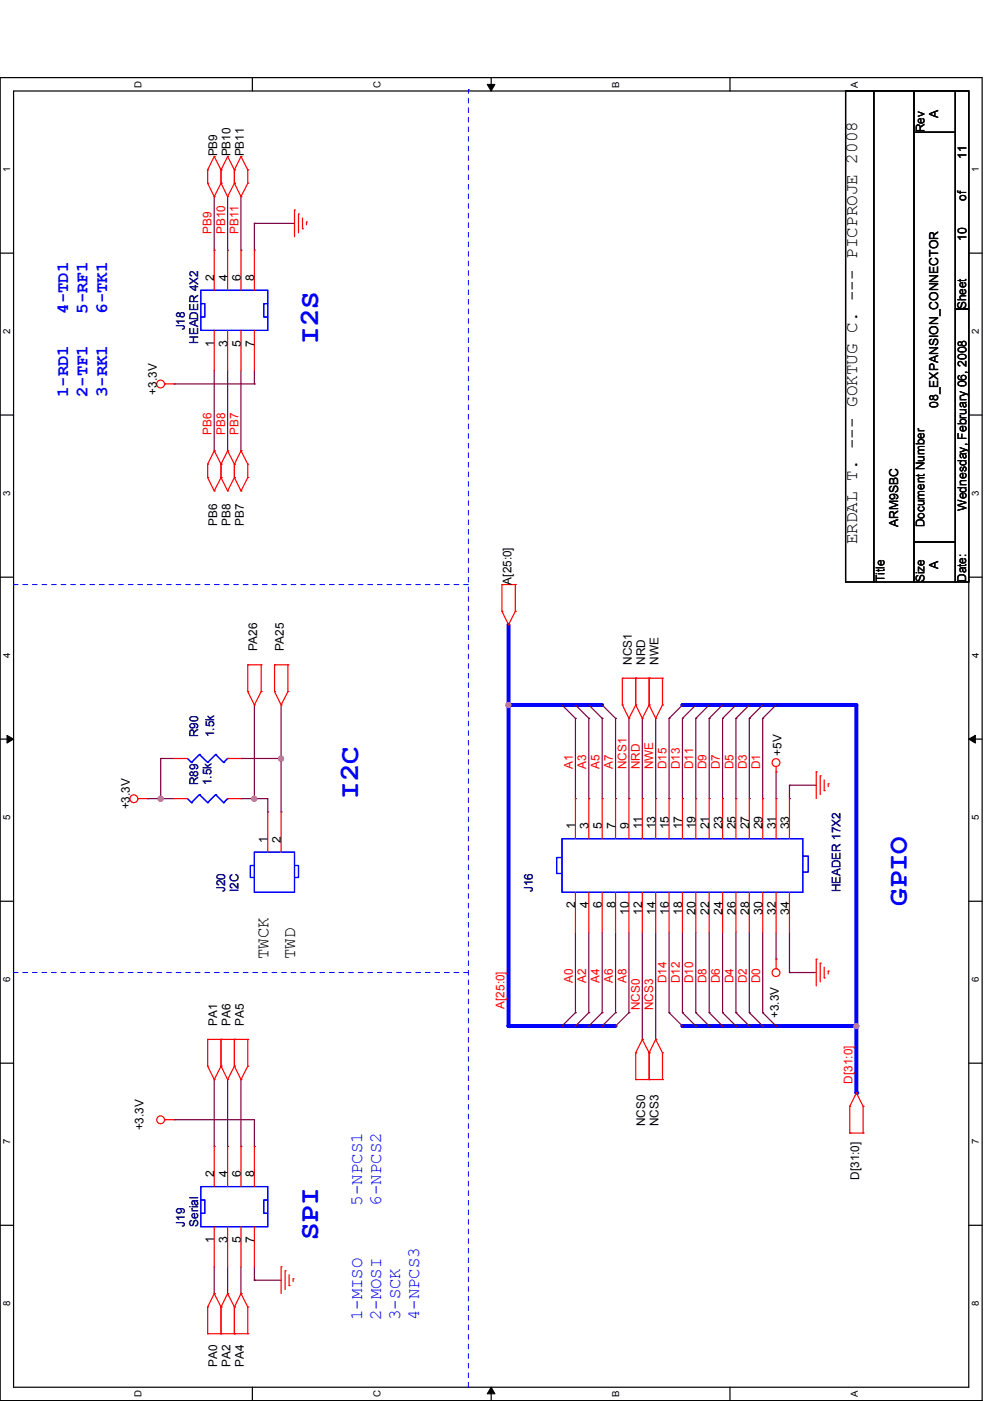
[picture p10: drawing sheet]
<svg xmlns="http://www.w3.org/2000/svg" width="210mm" height="297mm" viewBox="0 0 210 297" stroke-linecap="round" stroke-linejoin="round" font-family="sans-serif">
<path d="M0 16.5h208.2v280.5h-208.2zM2.9 19.3h202.5v274.8h-202.5z" fill="none" stroke="#000" stroke-width=".25"/>
<g fill="#fff">
<path d="M.3 275.9h2.3v1.1h-2.3z"/>
<path d="M205.7 275.9h2.2v1.1h-2.2z"/>
</g>
<path d="M0 259.8h2.9M205.4 259.8h2.8" fill="none" stroke="#000" stroke-width=".25"/>
<g fill="#fff">
<path d="M.3 241.5h2.3v1.1h-2.3z"/>
<path d="M205.7 241.5h2.2v1.1h-2.2z"/>
</g>
<path d="M0 225.4h2.9M205.4 225.4h2.8" fill="none" stroke="#000" stroke-width=".25"/>
<g fill="#fff">
<path d="M.3 207.2h2.3v1.1h-2.3z"/>
<path d="M205.7 207.2h2.2v1.1h-2.2z"/>
</g>
<path d="M0 191.1h2.9M205.4 191.1h2.8" fill="none" stroke="#000" stroke-width=".25"/>
<g fill="#fff">
<path d="M.3 172.8h2.3v1.1h-2.3z"/>
<path d="M205.7 172.8h2.2v1.1h-2.2z"/>
</g>
<path d="M0 156.7h2.9M205.4 156.7h2.8" fill="none" stroke="#000" stroke-width=".25"/>
<path d="M1.5 155.9l1.4 .8-1.4 .9zM205.4 156.7l1.4-.8v1.7z" fill="#000"/>
<path d="M1.5 155.9l1.4 .8-1.4 .9zM205.4 156.7l1.4-.8v1.7z" fill="none" stroke="#000" stroke-width=".21"/>
<g fill="#fff">
<path d="M.3 138.5h2.3v1.1h-2.3z"/>
<path d="M205.7 138.5h2.2v1.1h-2.2z"/>
</g>
<path d="M0 122.4h2.9M205.4 122.4h2.8" fill="none" stroke="#000" stroke-width=".25"/>
<g fill="#fff">
<path d="M.3 104.1h2.3v1.1h-2.3z"/>
<path d="M205.7 104.1h2.2v1.1h-2.2z"/>
</g>
<path d="M0 88h2.9M205.4 88h2.8" fill="none" stroke="#000" stroke-width=".25"/>
<g fill="#fff">
<path d="M.3 69.8h2.3v1.1h-2.3z"/>
<path d="M205.7 69.8h2.2v1.1h-2.2z"/>
</g>
<path d="M0 53.7h2.9M205.4 53.7h2.8" fill="none" stroke="#000" stroke-width=".25"/>
<g fill="#fff">
<path d="M.3 35.4h2.3v1.1h-2.3z"/>
<path d="M205.7 35.4h2.2v1.1h-2.2z"/>
<path d="M28.2 294.8h2.2v1.4h-2.2z"/>
<path d="M28.2 17.1h2.2v1.5h-2.2z"/>
<path d="M78.8 294.8h2.3v1.4h-2.3z"/>
<path d="M78.8 17.1h2.3v1.5h-2.3z"/>
</g>
<path d="M53.5 16.5v2.8M53.5 294.1v2.9" fill="none" stroke="#000" stroke-width=".25"/>
<g fill="#fff">
<path d="M129.5 294.9h2.2v1.3h-2.2z"/>
<path d="M129.5 17.3h2.2v1.3h-2.2z"/>
</g>
<path d="M104.1 16.5v2.8M104.1 294.1v2.9" fill="none" stroke="#000" stroke-width=".25"/>
<path d="M103.3 17.9h1.6l-.8 1.4zM104.1 294.1l.8 1.4h-1.6z" fill="#000"/>
<path d="M103.3 17.9h1.6l-.8 1.4zM104.1 294.1l.8 1.4h-1.6z" fill="none" stroke="#000" stroke-width=".21"/>
<g fill="#fff">
<path d="M180.1 294.9h2.2v1.3h-2.2z"/>
<path d="M180.1 17.3h2.2v1.3h-2.2z"/>
</g>
<path d="M154.8 16.5v2.8M154.8 294.1v2.9" fill="none" stroke="#000" stroke-width=".25"/>
<g fill="none" stroke="#800040" stroke-width=".25">
<path d="M34.1 169.3h.1M34.1 169.3h2.8M36.9 237.4h.1M36.9 237.4h17v5.7M45.4 228.9v14.2M48.3 228.9v14.2M51.1 228.9v14.2M45.4 243.1h.1M48.3 243.1h.1M51.1 243.1h.1M53.9 243.1h.1M45.4 274.3h.1"/>
<path d="M45.4 268.6v5.7M48.3 274.3h.1M48.3 268.6v5.7M51.1 274.3h.1M51.1 268.6v5.7M53.9 271.4h.1M53.9 268.6v2.8M53.9 271.4h5.7"/>
</g>
<circle cx="34.1" cy="169.4" r=".54" fill="#f0f"/>
<circle cx="34.1" cy="169.4" r=".54" fill="none" stroke="#f0f" stroke-width=".25"/>
<path d="M59.6 149.5v11.3M59.6 160.8h.1" fill="none" stroke="#800040" stroke-width=".25"/>
<circle cx="59.6" cy="160.8" r=".54" fill="#f0f"/>
<circle cx="59.6" cy="160.8" r=".54" fill="none" stroke="#f0f" stroke-width=".25"/>
<g fill="none" stroke="#800040" stroke-width=".25">
<path d="M45.4 53h.1M45.4 41.7v11.3M48.3 53h.1M48.3 41.7v11.3M53.9 47.4h.1M53.9 53h.1M53.9 47.4v5.6M53.9 47.4h8.5M45.4 78.6v17M48.3 78.6v17M51.1 78.6v17M53.9 78.6v2.8"/>
<path d="M36.9 81.4h.1M36.9 81.4h17M45.4 95.6h.1M48.3 95.6h.1M51.1 95.6h.1M53.9 81.4h.1M53.9 149.5v19.8M31.2 169.3h.1M31.2 169.3h2.9M34.1 160.8h.1M34.1 169.3h.1M34.1 160.8h2.8"/>
<path d="M34.1 160.8v8.5M51.1 160.8h.1M51.1 169.3h.1M51.1 169.3h5.7v2.9M51.1 160.8h8.5v11.4M53.9 169.3h.1M56.8 172.2h.1M59.6 172.2h.1"/>
</g>
<circle cx="53.9" cy="169.4" r=".54" fill="#f0f"/>
<circle cx="53.9" cy="169.4" r=".54" fill="none" stroke="#f0f" stroke-width=".25"/>
<path d="M51.1 53h.1M51.1 41.7v11.3" fill="none" stroke="#800040" stroke-width=".25"/>
<path d="M107.8 217.5h11.4" fill="none" stroke="#00f" stroke-width=".85"/>
<circle cx="107.8" cy="217.5" r=".42" fill="#00f"/>
<path d="M124.8 149.5h2.9" fill="none" stroke="#00f" stroke-width=".85"/>
<circle cx="124.8" cy="149.5" r=".42" fill="#00f"/>
<path d="M122 149.5h2.8" fill="none" stroke="#00f" stroke-width=".85"/>
<circle cx="122" cy="149.5" r=".42" fill="#00f"/>
<path d="M119.2 149.5h2.8" fill="none" stroke="#00f" stroke-width=".85"/>
<circle cx="119.2" cy="149.5" r=".42" fill="#00f"/>
<path d="M147.5 217.5h2.9" fill="none" stroke="#00f" stroke-width=".85"/>
<circle cx="147.5" cy="217.5" r=".42" fill="#00f"/>
<path d="M153.2 217.5h2.8" fill="none" stroke="#00f" stroke-width=".85"/>
<circle cx="153.2" cy="217.5" r=".42" fill="#00f"/>
<path d="M150.4 217.5h2.8" fill="none" stroke="#00f" stroke-width=".85"/>
<circle cx="150.4" cy="217.5" r=".42" fill="#00f"/>
<path d="M156 217.5h2.9" fill="none" stroke="#00f" stroke-width=".85"/>
<circle cx="156" cy="217.5" r=".42" fill="#00f"/>
<path d="M161.7 217.5h2.8" fill="none" stroke="#00f" stroke-width=".85"/>
<circle cx="161.7" cy="217.5" r=".42" fill="#00f"/>
<path d="M158.9 217.5h2.8" fill="none" stroke="#00f" stroke-width=".85"/>
<circle cx="158.9" cy="217.5" r=".42" fill="#00f"/>
<path d="M124.8 217.5h2.9" fill="none" stroke="#00f" stroke-width=".85"/>
<circle cx="124.8" cy="217.5" r=".42" fill="#00f"/>
<path d="M122 217.5h2.8" fill="none" stroke="#00f" stroke-width=".85"/>
<circle cx="122" cy="217.5" r=".42" fill="#00f"/>
<path d="M119.2 217.5h2.8" fill="none" stroke="#00f" stroke-width=".85"/>
<circle cx="119.2" cy="217.5" r=".42" fill="#00f"/>
<path d="M107.8 132.5v17" fill="none" stroke="#00f" stroke-width=".85"/>
<circle cx="107.8" cy="149.5" r=".42" fill="#00f"/>
<circle cx="107.8" cy="149.5" r=".54" fill="#f0f"/>
<circle cx="107.8" cy="149.5" r=".54" fill="none" stroke="#f0f" stroke-width=".25"/>
<g fill="none" stroke="#800040" stroke-width=".25">
<path d="M124.8 152.3v17M127.7 152.3v17M130.5 152.3v17M133.3 152.3v17M124.8 169.3h.1M127.7 169.3h.1M130.5 169.3h.1M133.3 169.3h.1M164.5 169.3h.1M164.5 163.6v5.7M122 197.7v17M124.8 197.7v17"/>
<path d="M127.7 197.7v17M130.5 197.7v17M167.4 197.7v8.5M122 214.7h.1M124.8 214.7h.1M127.7 214.7h.1M130.5 214.7h.1M167.4 206.2h.1M167.4 206.2h5.7"/>
</g>
<path d="M144.7 149.5h2.8" fill="none" stroke="#00f" stroke-width=".85"/>
<circle cx="144.7" cy="149.5" r=".42" fill="#00f"/>
<path d="M164.5 149.5h17.1" fill="none" stroke="#00f" stroke-width=".85"/>
<circle cx="164.5" cy="149.5" r=".42" fill="#00f"/>
<path d="M122 152.3v17M122 169.3h.1" fill="none" stroke="#800040" stroke-width=".25"/>
<path d="M107.8 149.5h11.4" fill="none" stroke="#00f" stroke-width=".85"/>
<circle cx="107.8" cy="149.5" r=".42" fill="#00f"/>
<path d="M181.6 149.5v68" fill="none" stroke="#00f" stroke-width=".85"/>
<circle cx="181.6" cy="217.5" r=".42" fill="#00f"/>
<circle cx="181.5" cy="217.6" r=".54" fill="#f0f"/>
<circle cx="181.5" cy="217.6" r=".54" fill="none" stroke="#f0f" stroke-width=".25"/>
<path d="M139 197.7v22.7M139 220.4h.1" fill="none" stroke="#800040" stroke-width=".25"/>
<path d="M127.7 217.5h2.8" fill="none" stroke="#00f" stroke-width=".85"/>
<circle cx="127.7" cy="217.5" r=".42" fill="#00f"/>
<path d="M167.4 169.3h.1M167.4 166.5v2.8M133.3 197.7v17M133.3 214.7h.1" fill="none" stroke="#800040" stroke-width=".25"/>
<path d="M161.7 149.5h2.8" fill="none" stroke="#00f" stroke-width=".85"/>
<circle cx="161.7" cy="149.5" r=".42" fill="#00f"/>
<path d="M158.9 149.5h2.8" fill="none" stroke="#00f" stroke-width=".85"/>
<circle cx="158.9" cy="149.5" r=".42" fill="#00f"/>
<path d="M136.2 197.7v22.7M136.2 220.4h.1" fill="none" stroke="#800040" stroke-width=".25"/>
<path d="M156 149.5h2.9" fill="none" stroke="#00f" stroke-width=".85"/>
<circle cx="156" cy="149.5" r=".42" fill="#00f"/>
<path d="M153.2 149.5h2.8" fill="none" stroke="#00f" stroke-width=".85"/>
<circle cx="153.2" cy="149.5" r=".42" fill="#00f"/>
<path d="M150.4 149.5h2.8" fill="none" stroke="#00f" stroke-width=".85"/>
<circle cx="150.4" cy="149.5" r=".42" fill="#00f"/>
<path d="M147.5 149.5h2.9" fill="none" stroke="#00f" stroke-width=".85"/>
<circle cx="147.5" cy="149.5" r=".42" fill="#00f"/>
<g fill="none" stroke="#800040" stroke-width=".25">
<path d="M136.2 152.3v17M139 152.3v17M136.2 169.3h.1M139 169.3h.1M141.9 197.7v17M144.7 197.7v17M147.5 197.7v17M150.4 197.7v17M153.2 197.7v17M156 197.7v17M158.9 197.7v17M161.7 197.7v17"/>
<path d="M141.9 214.7h.1M144.7 214.7h.1M147.5 214.7h.1M150.4 214.7h.1M153.2 214.7h.1M156 214.7h.1M158.9 214.7h.1M161.7 214.7h.1"/>
</g>
<path d="M164.5 217.5h17.1" fill="none" stroke="#00f" stroke-width=".85"/>
<circle cx="164.5" cy="217.5" r=".42" fill="#00f"/>
<g fill="none" stroke="#800040" stroke-width=".25">
<path d="M141.9 152.3v17M144.7 152.3v17M147.5 152.3v17M150.4 152.3v17M153.2 152.3v17M156 152.3v17M158.9 152.3v17M161.7 152.3v17M141.9 169.3h.1M144.7 169.3h.1M147.5 169.3h.1M150.4 169.3h.1"/>
<path d="M153.2 169.3h.1M156 169.3h.1M158.9 169.3h.1M161.7 169.3h.1M164.5 197.7v5.7M164.5 203.4h.1"/>
</g>
<path d="M181.6 217.5v14.2" fill="none" stroke="#00f" stroke-width=".85"/>
<circle cx="181.6" cy="231.7" r=".42" fill="#00f"/>
<path d="M144.7 217.5h2.8" fill="none" stroke="#00f" stroke-width=".85"/>
<circle cx="144.7" cy="217.5" r=".42" fill="#00f"/>
<path d="M167.4 166.5h.1M167.4 166.5h5.7" fill="none" stroke="#800040" stroke-width=".25"/>
<path d="M107.8 149.5v68" fill="none" stroke="#00f" stroke-width=".85"/>
<circle cx="107.8" cy="217.5" r=".42" fill="#00f"/>
<g fill="none" stroke="#f00" stroke-width=".25">
<path d="M44 38.9h.1M44 36h.1M44 36v2.9M44 38.9l1.4 2.8M45.4 33.2h.1M45.4 33.2l1.5 2.8M45.4 33.2l-1.4 2.8M46.9 36h.1M46.9 38.9h.1M46.9 36v2.9M46.9 38.9l-1.5 2.8M46.9 38.9l1.4 2.8"/>
<path d="M48.3 33.2h.1M48.3 33.2l1.4 2.8M48.3 33.2l-1.4 2.8M49.7 36h.1M49.7 38.9h.1M49.7 36v2.9M49.7 38.9l-1.4 2.8M49.7 38.9l1.4 2.8M51.1 33.2h.1M51.1 33.2l1.4 2.8M51.1 33.2l-1.4 2.8M52.5 36h.1"/>
<path d="M52.5 38.9h.1M52.5 36v2.9M52.5 38.9l-1.4 2.8M45.4 41.7h.1M45.4 53v8.5M48.3 41.7h.1M48.3 53v8.5M51.1 41.7h.1M51.1 53v8.5M53.9 53v8.5M62.4 44.5h.1M62.4 44.5v5.7"/>
<path d="M63.3 45.4h.1M63.3 45.4v3.9M64.1 48.5h.1M64.1 46.2v2.3M65 47.1h.1M65 47.1v.6M45.4 70.1v8.5M48.3 70.1v8.5M51.1 70.1v8.5M53.9 70.1v8.5M34.9 81.4h.1M34.9 81.4h2"/>
<path d="M44 98.4h.1M44 98.4v2.9M45.4 95.6h.1M45.4 95.6l-1.4 2.8M45.4 95.6l1.5 2.8M46.9 98.4h.1M46.9 98.4v2.9M48.3 95.6h.1M48.3 95.6l-1.4 2.8M48.3 95.6l1.4 2.8M49.7 98.4h.1M49.7 98.4v2.9"/>
<path d="M51.1 95.6h.1M51.1 95.6l-1.4 2.8M51.1 95.6l1.4 2.8M52.5 98.4h.1M52.5 98.4v2.9M44 101.3h.1M44 101.3l1.4 2.8M45.4 104.1h.1M46.9 101.3h.1M46.9 101.3l-1.5 2.8M46.9 101.3l1.4 2.8M48.3 104.1h.1"/>
<path d="M49.7 101.3h.1M49.7 101.3l1.4 2.8M49.7 101.3l-1.4 2.8M51.1 104.1h.1M52.5 101.3h.1M52.5 101.3l-1.4 2.8M106.4 129.6h.1M106.4 123.9h.1M106.4 129.6l1.4 2.9M106.4 123.9v5.7M106.4 123.9h2.9M107.8 132.5h.1"/>
<path d="M109.3 123.9h.1M109.3 129.6h.1M109.3 123.9v5.7M109.3 129.6l-1.5 2.9M52.5 146.6h.1M52.5 141h.1M52.5 141v5.6M52.5 141h2.9M52.5 146.6l1.4 2.9M53.9 149.5h.1M55.4 141h.1M55.4 146.6h.1"/>
<path d="M55.4 141v5.6M55.4 146.6l-1.5 2.9M58.2 146.6h.1M58.2 141h.1M58.2 146.6l1.4 2.9M58.2 141v5.6M58.2 141h2.8M59.6 149.5h.1M61 141h.1M61 146.6h.1M61 141v5.6M61 146.6l-1.4 2.9"/>
<path d="M132 149.5h.1M132 143.8h.1M132 149.5l1.3 2.8M132 143.8v5.7M132 143.8h8.5M133.3 152.3h.1M134.8 143.8h.1M134.8 149.5h.1M134.8 143.8v5.7M134.8 149.5l-1.5 2.8M134.8 149.5l1.4 2.8M136.2 152.3h.1"/>
<path d="M137.6 149.5h.1M137.6 143.8h.1M137.6 143.8v5.7M137.6 149.5l1.4 2.8M137.6 149.5l-1.4 2.8M139 152.3h.1M140.5 143.8h.1M140.5 149.5h.1M140.5 143.8v5.7M140.5 149.5l-1.5 2.8M29.3 169.3h.1M29.3 169.3h1.9"/>
<path d="M36.9 169.3h2.9M36.9 160.8h2.9M48.3 169.3h2.8M48.3 160.8h2.8M56.8 172.2v8.5M59.6 172.2v8.5M122 169.3v8.5M124.8 169.3v8.5M127.7 169.3v8.5M130.5 169.3v8.5M133.3 169.3v8.5M136.2 169.3v8.5"/>
<path d="M139 169.3v8.5M141.9 169.3v8.5M144.7 169.3v8.5M147.5 169.3v8.5M150.4 169.3v8.5M153.2 169.3v8.5M156 169.3v8.5M158.9 169.3v8.5M161.7 169.3v8.5M164.5 163.6h.1M164.5 162.5v1.1M164.5 169.3v8.5"/>
<path d="M167.4 169.3v8.5M173.1 163.6h.1M173.1 163.6v5.7M173.9 164.5h.1M173.9 164.5v4M174.8 167.6h.1M174.8 165.3v2.3M175.6 166.2h.1M175.6 166.2v.6M122 189.2v8.5M124.8 189.2v8.5M127.7 189.2v8.5"/>
<path d="M130.5 189.2v8.5M133.3 189.2v8.5M136.2 189.2v8.5M139 189.2v8.5M141.9 189.2v8.5M144.7 189.2v8.5M147.5 189.2v8.5M150.4 189.2v8.5M153.2 189.2v8.5M156 189.2v8.5M158.9 189.2v8.5M161.7 189.2v8.5"/>
<path d="M164.5 189.2v8.5M167.4 189.2v8.5M164.5 205.3h.1M164.5 203.4v1.9M173.1 203.4h.1M173.1 203.4v5.6M173.9 204.2h.1M173.9 204.2v4M174.8 207.3h.1M174.8 205.1v2.2M175.6 205.9h.1M175.6 205.9v.6"/>
<path d="M34.9 237.4h.1M34.9 237.4h2M44 226h.1M44 220.4h.1M44 220.4v5.6M44 226l1.4 2.9M44 220.4h8.5M45.4 228.9h.1M46.9 220.4h.1M46.9 226h.1M46.9 220.4v5.6M46.9 226l-1.5 2.9"/>
<path d="M46.9 226l1.4 2.9M48.3 228.9h.1M49.7 220.4h.1M49.7 226h.1M49.7 220.4v5.6M49.7 226l-1.4 2.9M49.7 226l1.4 2.9M51.1 228.9h.1M52.5 220.4h.1M52.5 226h.1M52.5 220.4v5.6M52.5 226l-1.4 2.9"/>
<path d="M134.8 228.9h.1M134.8 223.2h.1M134.8 223.2v5.7M134.8 228.9h5.7M136.2 220.4h.1M136.2 220.4l1.4 2.8M136.2 220.4l-1.4 2.8M137.6 228.9h.1M137.6 223.2h.1M137.6 223.2v5.7M139 220.4h.1M139 220.4l1.5 2.8"/>
<path d="M139 220.4l-1.4 2.8M140.5 223.2h.1M140.5 228.9h.1M140.5 223.2v5.7M180.2 234.6h.1M180.2 234.6v5.6M181.6 231.7h.1M181.6 231.7l1.4 2.9M181.6 231.7l-1.4 2.9M183 234.6h.1M183 234.6v5.6M45.4 243.1v8.5"/>
<path d="M48.3 243.1v8.5M51.1 243.1v8.5M53.9 243.1v8.5M180.2 240.2h.1M180.2 240.2h2.8M183 240.2h.1M44 277.1h.1M44 277.1v5.7M45.4 274.3h.1M45.4 274.3l1.5 2.8M45.4 274.3l-1.4 2.8M45.4 260.1v8.5"/>
<path d="M46.9 277.1h.1M46.9 277.1v5.7M48.3 274.3h.1M48.3 274.3l1.4 2.8M48.3 274.3l-1.4 2.8M48.3 260.1v8.5M49.7 277.1h.1M49.7 277.1v5.7M51.1 274.3h.1M51.1 274.3l1.4 2.8M51.1 274.3l-1.4 2.8M51.1 260.1v8.5"/>
<path d="M52.5 277.1h.1M52.5 277.1v5.7M53.9 260.1v8.5M59.6 268.6h.1M59.6 268.6v5.7M60.5 269.4h.1M60.5 269.4v4M61.3 272.6h.1M61.3 270.3v2.3M62.1 271.1h.1M62.1 271.1v.6M44 282.8h.1"/>
<path d="M44 282.8h8.5M46.9 282.8h.1M49.7 282.8h.1M52.5 282.8h.1"/>
<circle cx="34.1" cy="81.4" r=".83"/>
<circle cx="28.4" cy="169.3" r=".83"/>
<circle cx="164.5" cy="161.7" r=".83"/>
<circle cx="164.5" cy="206.2" r=".83"/>
<circle cx="34.1" cy="237.4" r=".83"/>
</g>
<g fill="none" stroke="#800040" stroke-width=".25">
<path d="M119.2 149.5l2.8 2.8M122 152.3h.1M122 149.5l2.8 2.8M124.8 152.3h.1M124.8 149.5l2.9 2.8M127.7 152.3h.1M127.7 149.5l2.8 2.8M130.5 152.3h.1M141.9 152.3h.1M144.7 152.3h.1M144.7 149.5l-2.8 2.8M147.5 152.3h.1"/>
<path d="M147.5 149.5l-2.8 2.8M150.4 152.3h.1M150.4 149.5l-2.9 2.8M153.2 152.3h.1M153.2 149.5l-2.8 2.8M156 152.3h.1M156 149.5l-2.8 2.8M158.9 152.3h.1M158.9 149.5l-2.9 2.8M161.7 152.3h.1M161.7 149.5l-2.8 2.8M164.5 149.5l-2.8 2.8"/>
<path d="M119.2 217.5h.1M122 217.5h.1M122 214.7l-2.8 2.8M124.8 217.5h.1M124.8 214.7l-2.8 2.8M127.7 217.5h.1M127.7 214.7l-2.9 2.8M130.5 217.5h.1M130.5 214.7l-2.8 2.8M133.3 214.7l-2.8 2.8M141.9 214.7l2.8 2.8M144.7 217.5h.1"/>
<path d="M144.7 214.7l2.8 2.8M147.5 217.5h.1M147.5 214.7l2.9 2.8M150.4 217.5h.1M150.4 214.7l2.8 2.8M153.2 217.5h.1M153.2 214.7l2.8 2.8M156 217.5h.1M156 214.7l2.9 2.8M158.9 217.5h.1M158.9 214.7l2.8 2.8M161.7 217.5h.1"/>
<path d="M161.7 214.7l2.8 2.8M164.5 217.5h.1"/>
</g>
<path d="M179.3 19.3h6v104.1h-6zM185.3 19.3h8.5v104.1h-8.5zM193.8 19.3h8.8v8.8h-8.8zM202.6 19.3h2.8v46.2h-2.8zM193.8 28.1h8.8v86.8h-8.8zM202.6 65.5h2.8v57.9h-2.8zM193.8 114.9h8.8v8.5h-8.8z" fill="none" stroke="#000" stroke-width=".25"/>
<path d="M99.3 19h.1M2.9 123.9h.1M99.3 123.9h-96.4M2.9 206.2h.1M99.3 206.2h-96.4M99.3 294.1v-275.1" fill="none" stroke="#00f" stroke-width=".21" stroke-dasharray="1 1 1 1 1 1 1 1"/>
<g fill="none" stroke="#00f" stroke-width=".25">
<path d="M42.6 61.5h14.2v8.6h-14.2zM42.6 64.4h.8v2.8h-.8M56.8 64.4h-.9v2.8h.9M42.3 160h.1M42.3 160l-1.7 1.7M42.3 160l1.7 1.7M45.7 160h.1M45.7 160l-1.7 1.7M45.7 160l1.7 1.7M39.8 169.3l.8 .9M39.8 160.8l.8 .9M40.6 170.2h.1"/>
<path d="M40.6 161.7h.1M42.3 168.5h.1M42.3 168.5l-1.7 1.7M42.3 168.5l1.7 1.7M44 170.2h.1M44 161.7h.1M45.7 168.5h.1M45.7 168.5l-1.7 1.7M45.7 168.5l1.7 1.7M47.4 170.2h.1M47.4 161.7h.1M48.3 169.3h.1"/>
<path d="M48.3 160.8h.1M48.3 169.3l-.9 .9M48.3 160.8l-.9 .9M119.2 177.8h51v11.4h-51zM53.9 180.7h8.5v8.5h-8.5zM53.9 183.5h-.8v2.5h.8M62.4 183.5h.9v2.5h-.9M119.2 181.8h-1.2v3.4h1.2M170.2 181.5h1.2v3.4h-1.2M42.6 251.6h14.2v8.5h-14.2zM42.6 254.4h.8v2.8h-.8M56.8 254.4h-.9v2.8h.9"/>
</g>
<circle cx="34.1" cy="169.4" r=".54" fill="#f0f"/>
<circle cx="34.1" cy="169.4" r=".54" fill="none" stroke="#f0f" stroke-width=".25"/>
<circle cx="59.6" cy="160.8" r=".54" fill="#f0f"/>
<circle cx="59.6" cy="160.8" r=".54" fill="none" stroke="#f0f" stroke-width=".25"/>
<circle cx="53.9" cy="169.4" r=".54" fill="#f0f"/>
<circle cx="53.9" cy="169.4" r=".54" fill="none" stroke="#f0f" stroke-width=".25"/>
<circle cx="107.8" cy="149.5" r=".54" fill="#f0f"/>
<circle cx="107.8" cy="149.5" r=".54" fill="none" stroke="#f0f" stroke-width=".25"/>
<circle cx="181.5" cy="217.6" r=".54" fill="#f0f"/>
<circle cx="181.5" cy="217.6" r=".54" fill="none" stroke="#f0f" stroke-width=".25"/>
<g font-size="5.9" fill="#00f">
<text x="67.4" y="72.9" transform="rotate(-90 67.4 72.9)">I2S</text>
<text x="75.9" y="169.3" transform="rotate(-90 75.9 169.3)">I2C</text>
<text x="192.2" y="192" transform="rotate(-90 192.2 192)">GPIO</text>
<text x="67.4" y="262.9" transform="rotate(-90 67.4 262.9)">SPI</text>
</g>
<g font-size="3.7" fill="#00f">
<text x="14.4" y="66.5" transform="rotate(-90 14.4 66.5)">4-TD1</text>
<text x="18.6" y="66.5" transform="rotate(-90 18.6 66.5)">5-RF1</text>
<text x="22.7" y="66.5" transform="rotate(-90 22.7 66.5)">6-TK1</text>
<text x="14.4" y="84.2" transform="rotate(-90 14.4 84.2)">1-RD1</text>
<text x="18.6" y="84.2" transform="rotate(-90 18.6 84.2)">2-TF1</text>
<text x="22.7" y="84.2" transform="rotate(-90 22.7 84.2)">3-RK1</text>
<text x="76.8" y="255.6" transform="rotate(-90 76.8 255.6)">5-NPCS1</text>
<text x="80.8" y="255.6" transform="rotate(-90 80.8 255.6)">6-NPCS2</text>
<text x="76.8" y="279.9" transform="rotate(-90 76.8 279.9)">1-MISO</text>
<text x="80.8" y="279.9" transform="rotate(-90 80.8 279.9)">2-MOSI</text>
<text x="84.8" y="279.9" transform="rotate(-90 84.8 279.9)">3-SCK</text>
<text x="88.9" y="279.9" transform="rotate(-90 88.9 279.9)">4-NPCS3</text>
</g>
<g font-size="3.7">
<text x="181.7" y="115.4" transform="rotate(-90 181.7 115.4)">ERDAL T. --- GOKTUG C. --- PICPROJE 2008</text>
<text x="56.9" y="203.4" transform="rotate(-90 56.9 203.4)">TWCK</text>
<text x="62.6" y="203.4" transform="rotate(-90 62.6 203.4)">TWD</text>
</g>
<g font-size="2.6">
<text x="198.9" y="25" transform="rotate(-90 198.9 25)">A</text>
<text x="204.9" y="33.7" transform="rotate(-90 204.9 33.7)">11</text>
<text x="204.9" y="51" transform="rotate(-90 204.9 51)">10</text>
<text x="198.9" y="86.5" transform="rotate(-90 198.9 86.5)">08_EXPANSION_CONNECTOR</text>
<text x="190.4" y="111.7" transform="rotate(-90 190.4 111.7)">ARM9SBC</text>
<text x="204.9" y="108.3" transform="rotate(-90 204.9 108.3)">Wednesday, February 06, 2008</text>
<text x="198.9" y="120.6" transform="rotate(-90 198.9 120.6)">A</text>
</g>
<g font-size="2.5">
<text x="196" y="28.1" transform="rotate(-90 196 28.1)">Rev</text>
<text x="46" y="33.2" transform="rotate(-90 46 33.2)">PB9</text>
<text x="48.9" y="33.2" transform="rotate(-90 48.9 33.2)">PB10</text>
<text x="51.7" y="33.2" transform="rotate(-90 51.7 33.2)">PB11</text>
<text x="204.9" y="42.5" transform="rotate(-90 204.9 42.5)">of</text>
<text x="45.4" y="59.6" transform="rotate(-90 45.4 59.6)">2</text>
<text x="48.2" y="59.6" transform="rotate(-90 48.2 59.6)">4</text>
<text x="51.1" y="59.6" transform="rotate(-90 51.1 59.6)">6</text>
<text x="53.9" y="59.6" transform="rotate(-90 53.9 59.6)">8</text>
<text x="204.9" y="65.5" transform="rotate(-90 204.9 65.5)">Sheet</text>
<text x="45.4" y="73.5" transform="rotate(-90 45.4 73.5)">1</text>
<text x="48.2" y="73.5" transform="rotate(-90 48.2 73.5)">3</text>
<text x="51.1" y="73.5" transform="rotate(-90 51.1 73.5)">5</text>
<text x="53.9" y="73.5" transform="rotate(-90 53.9 73.5)">7</text>
<text x="33.2" y="83.7" transform="rotate(-90 33.2 83.7)">+3.3V</text>
<text x="46" y="111.5" transform="rotate(-90 46 111.5)">PB6</text>
<text x="48.9" y="111.5" transform="rotate(-90 48.9 111.5)">PB8</text>
<text x="51.7" y="111.5" transform="rotate(-90 51.7 111.5)">PB7</text>
<text x="196" y="111.7" transform="rotate(-90 196 111.7)">Document Number</text>
<text x="108.4" y="123.9" transform="rotate(-90 108.4 123.9)">A[25:0]</text>
<text x="187.5" y="123.4" transform="rotate(-90 187.5 123.4)">Title</text>
<text x="196" y="123.4" transform="rotate(-90 196 123.4)">Size</text>
<text x="204.9" y="123.4" transform="rotate(-90 204.9 123.4)">Date:</text>
<text x="54.5" y="138.1" transform="rotate(-90 54.5 138.1)">PA26</text>
<text x="60.2" y="138.1" transform="rotate(-90 60.2 138.1)">PA25</text>
<text x="133.9" y="141" transform="rotate(-90 133.9 141)">NCS1</text>
<text x="136.8" y="141" transform="rotate(-90 136.8 141)">NRD</text>
<text x="139.6" y="141" transform="rotate(-90 139.6 141)">NWE</text>
<text x="165.7" y="160.3" transform="rotate(-90 165.7 160.3)">+5V</text>
<text x="27.6" y="171.6" transform="rotate(-90 27.6 171.6)">+3.3V</text>
<text x="56.7" y="178.7" transform="rotate(-90 56.7 178.7)">1</text>
<text x="59.6" y="178.7" transform="rotate(-90 59.6 178.7)">2</text>
<text x="122" y="175.8" transform="rotate(-90 122 175.8)">1</text>
<text x="124.8" y="175.8" transform="rotate(-90 124.8 175.8)">3</text>
<text x="127.6" y="175.8" transform="rotate(-90 127.6 175.8)">5</text>
<text x="130.5" y="175.8" transform="rotate(-90 130.5 175.8)">7</text>
<text x="133.3" y="175.8" transform="rotate(-90 133.3 175.8)">9</text>
<text x="136.1" y="175.8" transform="rotate(-90 136.1 175.8)">11</text>
<text x="139" y="175.8" transform="rotate(-90 139 175.8)">13</text>
<text x="141.8" y="175.8" transform="rotate(-90 141.8 175.8)">15</text>
<text x="144.7" y="175.8" transform="rotate(-90 144.7 175.8)">17</text>
<text x="147.5" y="175.8" transform="rotate(-90 147.5 175.8)">19</text>
<text x="150.3" y="175.8" transform="rotate(-90 150.3 175.8)">21</text>
<text x="153.2" y="175.8" transform="rotate(-90 153.2 175.8)">23</text>
<text x="156" y="175.8" transform="rotate(-90 156 175.8)">25</text>
<text x="158.8" y="175.8" transform="rotate(-90 158.8 175.8)">27</text>
<text x="161.7" y="175.8" transform="rotate(-90 161.7 175.8)">29</text>
<text x="164.5" y="175.8" transform="rotate(-90 164.5 175.8)">31</text>
<text x="167.3" y="175.8" transform="rotate(-90 167.3 175.8)">33</text>
<text x="122" y="192.6" transform="rotate(-90 122 192.6)">2</text>
<text x="124.8" y="192.6" transform="rotate(-90 124.8 192.6)">4</text>
<text x="127.6" y="192.6" transform="rotate(-90 127.6 192.6)">6</text>
<text x="130.5" y="192.6" transform="rotate(-90 130.5 192.6)">8</text>
<text x="133.3" y="194" transform="rotate(-90 133.3 194)">10</text>
<text x="136.1" y="194" transform="rotate(-90 136.1 194)">12</text>
<text x="139" y="194" transform="rotate(-90 139 194)">14</text>
<text x="141.8" y="194" transform="rotate(-90 141.8 194)">16</text>
<text x="144.7" y="194" transform="rotate(-90 144.7 194)">18</text>
<text x="147.5" y="194" transform="rotate(-90 147.5 194)">20</text>
<text x="150.3" y="194" transform="rotate(-90 150.3 194)">22</text>
<text x="153.2" y="194" transform="rotate(-90 153.2 194)">24</text>
<text x="156" y="194" transform="rotate(-90 156 194)">26</text>
<text x="158.8" y="194" transform="rotate(-90 158.8 194)">28</text>
<text x="161.7" y="194" transform="rotate(-90 161.7 194)">30</text>
<text x="164.5" y="194" transform="rotate(-90 164.5 194)">32</text>
<text x="167.3" y="194" transform="rotate(-90 167.3 194)">34</text>
<text x="165.1" y="215.8" transform="rotate(-90 165.1 215.8)">+3.3V</text>
<text x="46" y="217.5" transform="rotate(-90 46 217.5)">PA1</text>
<text x="48.9" y="217.5" transform="rotate(-90 48.9 217.5)">PA6</text>
<text x="51.7" y="217.5" transform="rotate(-90 51.7 217.5)">PA5</text>
<text x="30.4" y="239.7" transform="rotate(-90 30.4 239.7)">+3.3V</text>
<text x="136.8" y="238.8" transform="rotate(-90 136.8 238.8)">NCS0</text>
<text x="139.6" y="238.8" transform="rotate(-90 139.6 238.8)">NCS3</text>
<text x="45.4" y="249.6" transform="rotate(-90 45.4 249.6)">2</text>
<text x="48.2" y="249.6" transform="rotate(-90 48.2 249.6)">4</text>
<text x="51.1" y="249.6" transform="rotate(-90 51.1 249.6)">6</text>
<text x="53.9" y="249.6" transform="rotate(-90 53.9 249.6)">8</text>
<text x="182.2" y="250.1" transform="rotate(-90 182.2 250.1)">D[31:0]</text>
<text x="45.4" y="263.5" transform="rotate(-90 45.4 263.5)">1</text>
<text x="48.2" y="263.5" transform="rotate(-90 48.2 263.5)">3</text>
<text x="51.1" y="263.5" transform="rotate(-90 51.1 263.5)">5</text>
<text x="53.9" y="263.5" transform="rotate(-90 53.9 263.5)">7</text>
<text x="46" y="289.8" transform="rotate(-90 46 289.8)">PA0</text>
<text x="48.9" y="289.8" transform="rotate(-90 48.9 289.8)">PA2</text>
<text x="51.7" y="289.8" transform="rotate(-90 51.7 289.8)">PA4</text>
</g>
<g font-size="2.5" fill="#f00">
<text x="44.9" y="49.6" transform="rotate(-90 44.9 49.6)">PB9</text>
<text x="47.7" y="49.6" transform="rotate(-90 47.7 49.6)">PB10</text>
<text x="50.5" y="49.6" transform="rotate(-90 50.5 49.6)">PB11</text>
<text x="44.9" y="92.2" transform="rotate(-90 44.9 92.2)">PB6</text>
<text x="47.7" y="92.2" transform="rotate(-90 47.7 92.2)">PB8</text>
<text x="50.5" y="92.2" transform="rotate(-90 50.5 92.2)">PB7</text>
<text x="121.5" y="163.1" transform="rotate(-90 121.5 163.1)">A1</text>
<text x="124.3" y="163.1" transform="rotate(-90 124.3 163.1)">A3</text>
<text x="127.1" y="163.1" transform="rotate(-90 127.1 163.1)">A5</text>
<text x="130" y="163.1" transform="rotate(-90 130 163.1)">A7</text>
<text x="132.8" y="163.1" transform="rotate(-90 132.8 163.1)">NCS1</text>
<text x="135.6" y="163.1" transform="rotate(-90 135.6 163.1)">NRD</text>
<text x="138.5" y="163.1" transform="rotate(-90 138.5 163.1)">NWE</text>
<text x="141.3" y="163.1" transform="rotate(-90 141.3 163.1)">D15</text>
<text x="144.1" y="163.1" transform="rotate(-90 144.1 163.1)">D13</text>
<text x="147" y="163.1" transform="rotate(-90 147 163.1)">D11</text>
<text x="149.8" y="163.1" transform="rotate(-90 149.8 163.1)">D9</text>
<text x="152.7" y="163.1" transform="rotate(-90 152.7 163.1)">D7</text>
<text x="155.5" y="163.1" transform="rotate(-90 155.5 163.1)">D5</text>
<text x="158.3" y="163.1" transform="rotate(-90 158.3 163.1)">D3</text>
<text x="161.2" y="163.1" transform="rotate(-90 161.2 163.1)">D1</text>
<text x="121.5" y="208.5" transform="rotate(-90 121.5 208.5)">A0</text>
<text x="124.3" y="208.5" transform="rotate(-90 124.3 208.5)">A2</text>
<text x="127.1" y="208.5" transform="rotate(-90 127.1 208.5)">A4</text>
<text x="130" y="208.5" transform="rotate(-90 130 208.5)">A6</text>
<text x="132.8" y="208.5" transform="rotate(-90 132.8 208.5)">A8</text>
<text x="141.3" y="208.5" transform="rotate(-90 141.3 208.5)">D14</text>
<text x="144.1" y="208.5" transform="rotate(-90 144.1 208.5)">D12</text>
<text x="147" y="208.5" transform="rotate(-90 147 208.5)">D10</text>
<text x="149.8" y="208.5" transform="rotate(-90 149.8 208.5)">D8</text>
<text x="152.7" y="208.5" transform="rotate(-90 152.7 208.5)">D6</text>
<text x="155.5" y="208.5" transform="rotate(-90 155.5 208.5)">D4</text>
<text x="158.3" y="208.5" transform="rotate(-90 158.3 208.5)">D2</text>
<text x="161.2" y="208.5" transform="rotate(-90 161.2 208.5)">D0</text>
<text x="107" y="213.9" transform="rotate(-90 107 213.9)">A[25:0]</text>
<text x="135.6" y="214.2" transform="rotate(-90 135.6 214.2)">NCS0</text>
<text x="138.5" y="214.2" transform="rotate(-90 138.5 214.2)">NCS3</text>
<text x="180.7" y="229.7" transform="rotate(-90 180.7 229.7)">D[31:0]</text>
</g>
<g font-size="2.5" fill="#000080">
<text x="39.2" y="70.1" transform="rotate(-90 39.2 70.1)">J18</text>
<text x="42" y="72.9" transform="rotate(-90 42 72.9)">HEADER 4X2</text>
<text x="42" y="156.3" transform="rotate(-90 42 156.3)">R90</text>
<text x="45.4" y="156.3" transform="rotate(-90 45.4 156.3)">1.5k</text>
<text x="42" y="166.5" transform="rotate(-90 42 166.5)">R89</text>
<text x="44.9" y="166.5" transform="rotate(-90 44.9 166.5)">1.5k</text>
<text x="47.7" y="189.2" transform="rotate(-90 47.7 189.2)">J20</text>
<text x="50.5" y="189.2" transform="rotate(-90 50.5 189.2)">I2C</text>
<text x="112.9" y="189.2" transform="rotate(-90 112.9 189.2)">J16</text>
<text x="178.2" y="189.2" transform="rotate(-90 178.2 189.2)">HEADER 17X2</text>
<text x="39.2" y="260.1" transform="rotate(-90 39.2 260.1)">J19</text>
<text x="42" y="260.1" transform="rotate(-90 42 260.1)">Serial</text>
</g>
<g font-size="2">
<text x="30" y="18.6" transform="rotate(-90 30 18.6)">D</text>
<text x="80.6" y="18.6" transform="rotate(-90 80.6 18.6)">C</text>
<text x="131.3" y="18.6" transform="rotate(-90 131.3 18.6)">B</text>
<text x="181.9" y="18.6" transform="rotate(-90 181.9 18.6)">A</text>
<text x="2.2" y="36.5" transform="rotate(-90 2.2 36.5)">1</text>
<text x="207.5" y="36.5" transform="rotate(-90 207.5 36.5)">1</text>
<text x="2.2" y="70.9" transform="rotate(-90 2.2 70.9)">2</text>
<text x="207.5" y="70.9" transform="rotate(-90 207.5 70.9)">2</text>
<text x="2.2" y="105.2" transform="rotate(-90 2.2 105.2)">3</text>
<text x="207.5" y="105.2" transform="rotate(-90 207.5 105.2)">3</text>
<text x="2.2" y="139.6" transform="rotate(-90 2.2 139.6)">4</text>
<text x="207.5" y="139.6" transform="rotate(-90 207.5 139.6)">4</text>
<text x="2.2" y="173.9" transform="rotate(-90 2.2 173.9)">5</text>
<text x="207.5" y="173.9" transform="rotate(-90 207.5 173.9)">5</text>
<text x="2.2" y="208.3" transform="rotate(-90 2.2 208.3)">6</text>
<text x="207.5" y="208.3" transform="rotate(-90 207.5 208.3)">6</text>
<text x="2.2" y="242.6" transform="rotate(-90 2.2 242.6)">7</text>
<text x="207.5" y="242.6" transform="rotate(-90 207.5 242.6)">7</text>
<text x="2.2" y="277" transform="rotate(-90 2.2 277)">8</text>
<text x="207.5" y="277" transform="rotate(-90 207.5 277)">8</text>
<text x="30" y="296.2" transform="rotate(-90 30 296.2)">D</text>
<text x="80.6" y="296.2" transform="rotate(-90 80.6 296.2)">C</text>
<text x="131.3" y="296.2" transform="rotate(-90 131.3 296.2)">B</text>
<text x="181.9" y="296.2" transform="rotate(-90 181.9 296.2)">A</text>
</g>
</svg>
